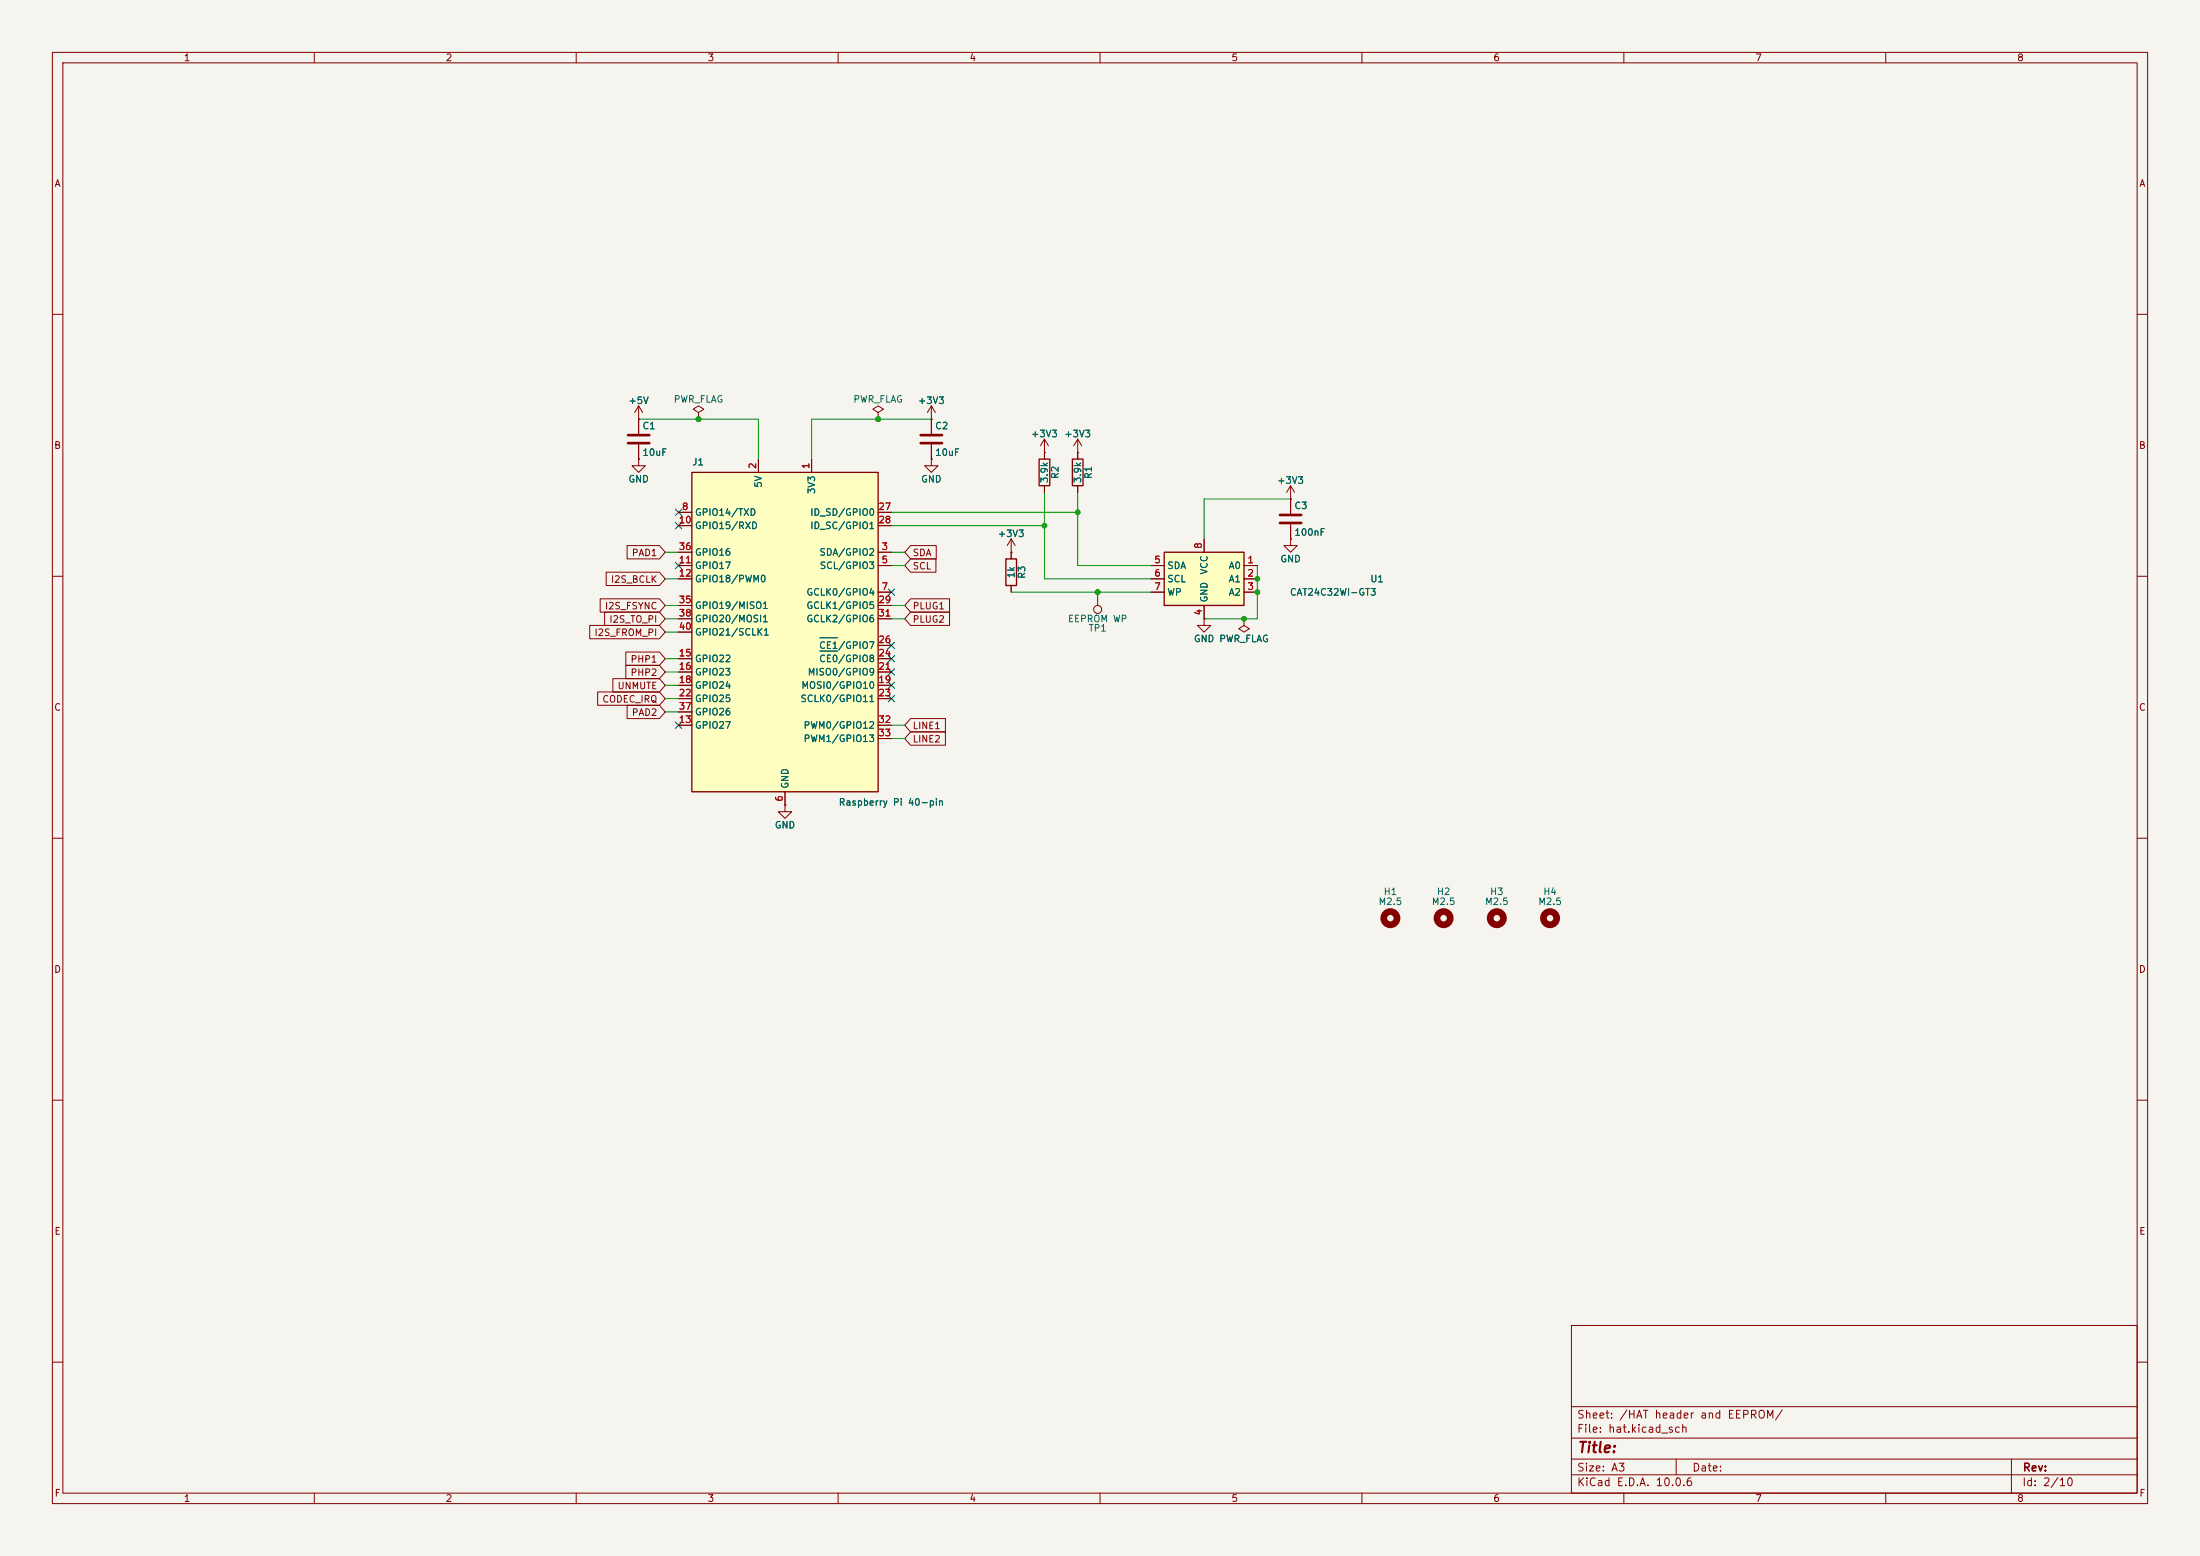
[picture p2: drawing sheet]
<svg xmlns="http://www.w3.org/2000/svg" width="420mm" height="297mm" viewBox="0 0 420 297" stroke-linecap="round" stroke-linejoin="round" font-family="sans-serif">
<path d="M0 0h420v297h-420z" fill="#f5f4ef" stroke="#f5f4ef" stroke-width=".19"/>
<g fill="none" stroke="#840000" stroke-width=".19">
<path d="M10 10h400v277h-400zM12 12h396v273h-396zM60 10v2M110 10v2M160 10v2M210 10v2M260 10v2M310 10v2M360 10v2M10 60h2M121.9 77.5l-.7 1.2M121.9 77.5l.8 1.2"/>
<path d="M121.9 77.5v5.3M133.3 78.7l1.1-.6-1.1-.6-1 .6 1 .6v1.3M408 60h2M121.9 80h.1M121.9 87.6v1.3h1.3l-1.3 1.3-1.3-1.3h1.3M121.9 87.6h.1M121.9 84.8v2.8M133.3 80h.1M10 110h2M408 110h2M10 160h2M408 160h2"/>
<path d="M10 210h2M408 210h2M300 253h108v32h-108zM10 260h2M300 278.5h108M300 274.5h108M300 268.5h108M320 278.5v3M384 278.5v6.5M408 260h2M60 285v2M110 285v2"/>
<path d="M160 285v2M210 285v2M260 285v2M300 281.5h108M310 285v2M360 285v2"/>
</g>
<circle cx="295.9" cy="175.3" r="1.27" fill="none" stroke="#840000" stroke-width="1.3"/>
<path d="M119.9 83.1h4.1M119.9 84.6h4.1" fill="none" stroke="#840000" stroke-width=".51"/>
<path d="M132.1 90.2h35.5v60.9h-35.5z" fill="#ffffc2"/>
<path d="M132.1 90.2h35.5v60.9h-35.5zM198.4 87.6h2v5.1h-2zM204.7 87.6h2.1v5.1h-2.1z" fill="none" stroke="#840000" stroke-width=".25"/>
<g fill="none" stroke="#840000" stroke-width=".19">
<path d="M167.6 78.7l1.1-.6-1.1-.6-1 .6 1 .6v1.3M177.8 77.5v5.3M177.8 77.5l-.8 1.2M177.8 77.5l.8 1.2M129.5 97.8h2.6M144.8 87.6v2.6M154.9 87.6v2.6M167.6 80h.1M167.6 97.8h2.6M177.8 80h.1M177.8 87.6v1.3h1.3l-1.3 1.3-1.3-1.3h1.3M177.8 87.6h.1"/>
<path d="M177.8 84.8v2.8M199.4 86.4h.1M199.4 83.8l-.8 1.3M199.4 83.8l.8 1.3M199.4 83.8v3.8M199.4 92.7v1.3M205.7 86.4h.1M205.7 83.8v3.8M205.7 92.7v1.3M205.7 83.8l-.7 1.3M205.7 83.8l.8 1.3M246.4 95.3h.1"/>
<path d="M246.4 92.7l-.8 1.3M246.4 92.7l.7 1.3M246.4 92.7v5.3M129.5 105.4h2.6M129.5 108h2.6M129.5 100.3h2.6M129.5 110.5h2.6M129.5 115.6h2.6M129.5 118.1h2.6M167.6 105.4h2.6M167.6 108h2.6M167.6 113h2.6"/>
<path d="M167.6 100.3h2.6M167.6 115.6h2.6M167.6 118.1h2.6M193 105.4h.1M193 102.9l-.7 1.2M193 102.9l.8 1.2M193 102.9v2.5M229.9 118.1v1.3h1.2l-1.2 1.3-1.3-1.3h1.3M229.9 118.1h.1M237.5 118.1v1.3l1 .6-1 .7-1-.7 1-.6M237.5 118.1h.1M246.4 102.9v1.2h1.2l-1.2 1.3-1.3-1.3h1.3"/>
<path d="M246.4 102.9h.1M246.4 100.1v2.8M129.5 138.4h2.6M129.5 125.7h2.6M129.5 128.3h2.6M129.5 130.8h2.6M129.5 133.4h2.6M129.5 135.9h2.6M129.5 120.7h2.6M167.6 138.4h2.6M167.6 125.7h2.6M167.6 128.3h2.6"/>
<path d="M167.6 130.8h2.6M167.6 133.4h2.6M167.6 123.2h2.6M149.9 153.7v1.2h1.2l-1.2 1.3-1.3-1.3h1.3M149.9 153.7h.1M149.9 151.1v2.6M167.6 141h2.6"/>
</g>
<path d="M156.5 124.3h3.4M156.5 121.7h3.4" fill="none" stroke="#006464" stroke-width=".19"/>
<path d="M175.8 83.1h4M175.8 84.6h4M244.3 98.3h4.1M244.3 99.8h4.1" fill="none" stroke="#840000" stroke-width=".51"/>
<g fill="none" stroke="#840000" stroke-width="1.3">
<circle cx="265.4" cy="175.3" r="1.27"/>
<circle cx="275.6" cy="175.3" r="1.27"/>
<circle cx="285.8" cy="175.3" r="1.27"/>
</g>
<path d="M222.2 105.4h15.3v10.2h-15.3z" fill="#ffffc2"/>
<path d="M192 106.7h2.1v5.1h-2.1zM222.2 105.4h15.3v10.2h-15.3z" fill="none" stroke="#840000" stroke-width=".25"/>
<g fill="none" stroke="#840000" stroke-width=".19">
<path d="M121.9 80h.1M121.9 87.6h.1M121.9 80v2.8M121.9 84.8v2.8M129.5 97.8h2.6M144.8 87.6v2.6M154.9 87.6v2.6M167.6 97.8h2.6M177.8 87.6h.1M177.8 80h.1M177.8 80v2.8M177.8 84.8v2.8"/>
<path d="M199.4 86.4h.1M199.4 86.4v1.2M199.4 92.7v1.3M205.7 86.4h.1M205.7 86.4v1.2M205.7 92.7v1.3M246.4 95.3h.1M246.4 95.3v2.7M112.6 119.4h13.3l1.1 1.3-1.1 1.2h-13.3zM114.6 114.3h11.3l1.1 1.3-1.1 1.2h-11.3zM115.4 116.8h10.5l1.1 1.3-1.1 1.3h-10.5zM115.7 109.2h10.2l1.1 1.3-1.1 1.3h-10.2z"/>
<path d="M119.7 104.1h6.2l1.1 1.3-1.1 1.3h-6.2zM129.5 108h2.6M129.5 110.5h2.6M129.5 105.4h2.6M129.5 100.3h2.6M129.5 115.6h2.6M129.5 118.1h2.6M167.6 108h2.6M167.6 113h2.6M167.6 105.4h2.6M167.6 100.3h2.6M167.6 115.6h2.6"/>
<path d="M167.6 118.1h2.6M173.8 104.1h4.9v2.6h-4.9l-1.1-1.3zM173.8 116.8h7.5v2.6h-7.5l-1.1-1.3zM173.8 114.3h7.5v2.5h-7.5l-1.1-1.2zM173.8 106.7h4.9v2.5h-4.9l-1.1-1.2zM193 105.4h.1M193 105.4v1.3M193 111.8v1.2M209.5 113v2.6M219.7 108h2.5M219.7 110.5h2.5M219.7 113h2.5"/>
<path d="M229.9 118.1h.1M229.9 102.9v2.5M229.9 115.6v2.5M237.5 118.1h.1M237.5 108h2.5M237.5 110.5h2.5M237.5 113h2.5M246.4 102.9h.1M246.4 100.1v2.8M114.1 132.1h11.8l1.1 1.3-1.1 1.2h-11.8zM117 129.5h8.9l1.1 1.3-1.1 1.3h-8.9zM119.5 127h6.4l1.1 1.3-1.1 1.2h-6.4z"/>
<path d="M119.5 124.5h6.4l1.1 1.2-1.1 1.3h-6.4zM119.7 134.6h6.2l1.1 1.3-1.1 1.3h-6.2zM129.5 138.4h2.6M129.5 125.7h2.6M129.5 128.3h2.6M129.5 130.8h2.6M129.5 133.4h2.6M129.5 135.9h2.6M129.5 120.7h2.6M167.6 138.4h2.6M167.6 125.7h2.6M167.6 128.3h2.6"/>
<path d="M167.6 130.8h2.6M167.6 133.4h2.6M167.6 123.2h2.6M173.8 137.2h6.7v2.5h-6.7l-1.1-1.3zM173.8 139.7h6.7v2.5h-6.7l-1.1-1.2zM149.9 153.7h.1M149.9 151.1v2.6M167.6 141h2.6"/>
<circle cx="209.5" cy="116.3" r=".76"/>
</g>
<g fill="none" stroke="#009600" stroke-width=".19">
<path d="M121.9 80h22.9v7.6M170.2 97.8h35.5M177.8 80h-22.9v7.6M199.4 94v16.5h20.3M205.7 94v14h14M246.4 95.3h-16.5v7.6M127 118.1h2.5M127 105.4h2.5M127 110.5h2.5M127 115.6h2.5M170.2 118.1h2.5M170.2 105.4h2.5"/>
<path d="M170.2 100.3h29.2M170.2 108h2.5M170.2 115.6h2.5M193 113h26.7M240 108v10.1h-10.1M127 130.8h2.5M127 133.4h2.5M127 135.9h2.5M127 128.3h2.5M127 125.7h2.5M127 120.7h2.5M170.2 138.4h2.5"/>
<path d="M170.2 141h2.5"/>
</g>
<g fill="none" stroke="#000084" stroke-width=".19">
<path d="M128.9 97.2l1.2 1.2M128.9 99.7l1.2 1.2M130.1 97.2l-1.2 1.2M130.1 99.7l-1.2 1.2M128.9 107.3l1.2 1.3M130.1 107.3l-1.2 1.3M169.6 112.4l1.2 1.2M170.8 112.4l-1.2 1.2M128.9 137.8l1.2 1.2M130.1 137.8l-1.2 1.2M169.6 122.6l1.2 1.2M169.6 125.1l1.2 1.2"/>
<path d="M169.6 132.7l1.2 1.3M169.6 127.7l1.2 1.2M169.6 130.2l1.2 1.2M170.8 122.6l-1.2 1.2M170.8 125.1l-1.2 1.2M170.8 132.7l-1.2 1.3M170.8 127.7l-1.2 1.2M170.8 130.2l-1.2 1.2"/>
</g>
<path d="M156.5 124.3h3.4M156.5 121.7h3.4" fill="none" stroke="#006464" stroke-width=".19"/>
<g fill="#009600" stroke="#009600" stroke-width=".19">
<circle cx="133.3" cy="80" r=".46"/>
<circle cx="167.6" cy="80" r=".46"/>
<circle cx="209.5" cy="113" r=".46"/>
<circle cx="199.4" cy="100.3" r=".46"/>
<circle cx="205.7" cy="97.8" r=".46"/>
<circle cx="240" cy="113" r=".46"/>
<circle cx="240" cy="110.5" r=".46"/>
<circle cx="237.5" cy="118.1" r=".46"/>
</g>
<text font-size="2" fill="#840000" x="301" y="277.8">Title:</text>
<g font-size="1.5" fill="#840000">
<text x="300.9" y="273.8">File: hat.kicad_sch</text>
<text x="300.9" y="271.1">Sheet: /HAT header and EEPROM/</text>
<text x="300.9" y="281.2">Size: A3</text>
<text x="322.9" y="281.2">Date:</text>
<text x="386" y="281.2">Rev:</text>
<text x="300.9" y="284">KiCad E.D.A. 10.0.6</text>
<text x="385.9" y="284">Id: 2/10</text>
</g>
<g font-size="1.3" fill="#840000">
<text x="35" y="12">1</text>
<text x="85" y="12">2</text>
<text x="135" y="12">3</text>
<text x="185" y="12">4</text>
<text x="235" y="12">5</text>
<text x="285" y="12">6</text>
<text x="335" y="12">7</text>
<text x="385" y="12">8</text>
<text x="10.3" y="36">A</text>
<text x="408.3" y="36">A</text>
<text x="10.2" y="86">B</text>
<text x="408.2" y="86">B</text>
<text x="120.5" y="106.5">PAD1</text>
<text x="174.1" y="106.5">SDA</text>
<text x="116.5" y="111.5">I2S_BCLK</text>
<text x="174.1" y="109">SCL</text>
<text x="115.4" y="116.6">I2S_FSYNC</text>
<text x="116.2" y="119.2">I2S_TO_PI</text>
<text x="174.1" y="119.2">PLUG2</text>
<text x="174.1" y="116.6">PLUG1</text>
<text x="113.4" y="121.7">I2S_FROM_PI</text>
<text x="117.8" y="131.9">UNMUTE</text>
<text x="120.3" y="129.3">PHP2</text>
<text x="120.3" y="126.8">PHP1</text>
<text x="10.2" y="136">C</text>
<text x="114.9" y="134.4">CODEC_IRQ</text>
<text x="120.5" y="136.9">PAD2</text>
<text x="408.2" y="136">C</text>
<text x="174.1" y="139.5">LINE1</text>
<text x="174.1" y="142">LINE2</text>
<text x="10.2" y="186">D</text>
<text x="408.2" y="186">D</text>
<text x="10.3" y="236">E</text>
<text x="408.3" y="236">E</text>
<text x="10.3" y="286">F</text>
<text x="35" y="287">1</text>
<text x="85" y="287">2</text>
<text x="135" y="287">3</text>
<text x="185" y="287">4</text>
<text x="235" y="287">5</text>
<text x="285" y="287">6</text>
<text x="335" y="287">7</text>
<text x="385" y="287">8</text>
<text x="408.3" y="286">F</text>
</g>
<g font-size="1.3" fill="#006464">
<text x="119.9" y="77.4">+5V</text>
<text x="128.5" y="77.2">PWR_FLAG</text>
<text x="162.8" y="77.2">PWR_FLAG</text>
<text x="175.1" y="77.4">+3V3</text>
<text x="122.5" y="82.2">C1</text>
<text x="178.4" y="82.2">C2</text>
<text x="196.7" y="83.8">+3V3</text>
<text x="203.1" y="83.8">+3V3</text>
<text x="122.5" y="87.3">10uF</text>
<text x="132.1" y="89.1">J1</text>
<text x="178.4" y="87.3">10uF</text>
<text x="119.9" y="92.4">GND</text>
<text x="145.7" y="93.2" transform="rotate(-90 145.7 93.2)">5V</text>
<text x="155.9" y="94.4" transform="rotate(-90 155.9 94.4)">3V3</text>
<text x="175.7" y="92.4">GND</text>
<text x="200.4" y="92.3" transform="rotate(-90 200.4 92.3)">3.9k</text>
<text x="202.4" y="91.5" transform="rotate(-90 202.4 91.5)">R2</text>
<text x="206.7" y="92.3" transform="rotate(-90 206.7 92.3)">3.9k</text>
<text x="208.7" y="91.5" transform="rotate(-90 208.7 91.5)">R1</text>
<text x="243.7" y="92.7">+3V3</text>
<text x="132.6" y="98.8">GPIO14/TXD</text>
<text x="132.6" y="101.3">GPIO15/RXD</text>
<text x="154.6" y="98.8">ID_SD/GPIO0</text>
<text x="154.6" y="101.3">ID_SC/GPIO1</text>
<text x="247" y="97.5">C3</text>
<text x="132.6" y="106.4">GPIO16</text>
<text x="156.3" y="106.4">SDA/GPIO2</text>
<text x="190.4" y="102.8">+3V3</text>
<text x="244.3" y="107.6">GND</text>
<text x="247" y="102.6">100nF</text>
<text x="132.6" y="108.9">GPIO17</text>
<text x="132.6" y="111.5">GPIO18/PWM0</text>
<text x="153.8" y="114">GCLK0/GPIO4</text>
<text x="156.4" y="108.9">SCL/GPIO3</text>
<text x="194" y="110.5" transform="rotate(-90 194 110.5)">1k</text>
<text x="196" y="110.6" transform="rotate(-90 196 110.6)">R3</text>
<text x="222.7" y="108.9">SDA</text>
<text x="222.7" y="111.5">SCL</text>
<text x="222.7" y="114">WP</text>
<text x="230.8" y="109.8" transform="rotate(-90 230.8 109.8)">VCC</text>
<text x="234.5" y="108.9">A0</text>
<text x="234.5" y="111.5">A1</text>
<text x="234.5" y="114">A2</text>
<text x="246.1" y="114">CAT24C32WI-GT3</text>
<text x="261.5" y="111.5">U1</text>
<text x="132.6" y="116.5">GPIO19/MISO1</text>
<text x="132.6" y="119.1">GPIO20/MOSI1</text>
<text x="153.8" y="116.5">GCLK1/GPIO5</text>
<text x="153.8" y="119.1">GCLK2/GPIO6</text>
<text x="203.8" y="119.1">EEPROM WP</text>
<text x="230.8" y="115.1" transform="rotate(-90 230.8 115.1)">GND</text>
<text x="132.6" y="121.6">GPIO21/SCLK1</text>
<text x="156.3" y="124.2">CE1/GPIO7</text>
<text x="207.7" y="120.9">TP1</text>
<text x="227.8" y="122.9">GND PWR_FLAG</text>
<text x="132.6" y="126.7">GPIO22</text>
<text x="132.6" y="129.2">GPIO23</text>
<text x="132.6" y="131.8">GPIO24</text>
<text x="152.9" y="131.8">MOSI0/GPIO10</text>
<text x="154.1" y="129.2">MISO0/GPIO9</text>
<text x="156.3" y="126.7">CE0/GPIO8</text>
<text x="132.6" y="134.3">GPIO25</text>
<text x="132.6" y="136.9">GPIO26</text>
<text x="152.7" y="134.3">SCLK0/GPIO11</text>
<text x="132.6" y="139.4">GPIO27</text>
<text x="153.3" y="139.4">PWM0/GPIO12</text>
<text x="153.3" y="141.9">PWM1/GPIO13</text>
<text x="150.8" y="150.6" transform="rotate(-90 150.8 150.6)">GND</text>
<text x="160" y="154.1">Raspberry Pi 40-pin</text>
<text x="147.8" y="158.4">GND</text>
<text x="263.1" y="173">M2.5</text>
<text x="264" y="171.1">H1</text>
<text x="273.2" y="173">M2.5</text>
<text x="274.2" y="171.1">H2</text>
<text x="283.4" y="173">M2.5</text>
<text x="284.4" y="171.1">H3</text>
<text x="293.5" y="173">M2.5</text>
<text x="294.5" y="171.1">H4</text>
</g>
<g font-size="1.3" fill="#a90000">
<text x="144.6" y="89.6" transform="rotate(-90 144.6 89.6)">2</text>
<text x="154.8" y="89.6" transform="rotate(-90 154.8 89.6)">1</text>
<text x="129.5" y="100.2">10</text>
<text x="130.1" y="97.7">8</text>
<text x="167.6" y="97.7">27</text>
<text x="167.6" y="100.2">28</text>
<text x="129.5" y="107.8">11</text>
<text x="129.5" y="105.3">36</text>
<text x="168.2" y="105.3">3</text>
<text x="168.2" y="107.8">5</text>
<text x="220.2" y="107.8">5</text>
<text x="229.7" y="104.9" transform="rotate(-90 229.7 104.9)">8</text>
<text x="238" y="107.8">1</text>
<text x="129.5" y="110.4">12</text>
<text x="168.2" y="112.9">7</text>
<text x="220.2" y="110.4">6</text>
<text x="220.2" y="112.9">7</text>
<text x="238" y="110.4">2</text>
<text x="238" y="112.9">3</text>
<text x="129.5" y="115.4">35</text>
<text x="129.5" y="118">38</text>
<text x="167.6" y="115.4">29</text>
<text x="167.6" y="118">31</text>
<text x="229.7" y="117.6" transform="rotate(-90 229.7 117.6)">4</text>
<text x="129.5" y="125.6">15</text>
<text x="129.5" y="120.5">40</text>
<text x="167.6" y="125.6">24</text>
<text x="167.6" y="123.1">26</text>
<text x="129.5" y="128.1">16</text>
<text x="129.5" y="130.7">18</text>
<text x="167.6" y="130.7">19</text>
<text x="167.6" y="128.1">21</text>
<text x="129.5" y="133.2">22</text>
<text x="129.5" y="135.8">37</text>
<text x="167.6" y="133.2">23</text>
<text x="129.5" y="138.3">13</text>
<text x="167.6" y="138.3">32</text>
<text x="167.6" y="140.8">33</text>
<text x="149.7" y="153.1" transform="rotate(-90 149.7 153.1)">6</text>
</g>
</svg>
